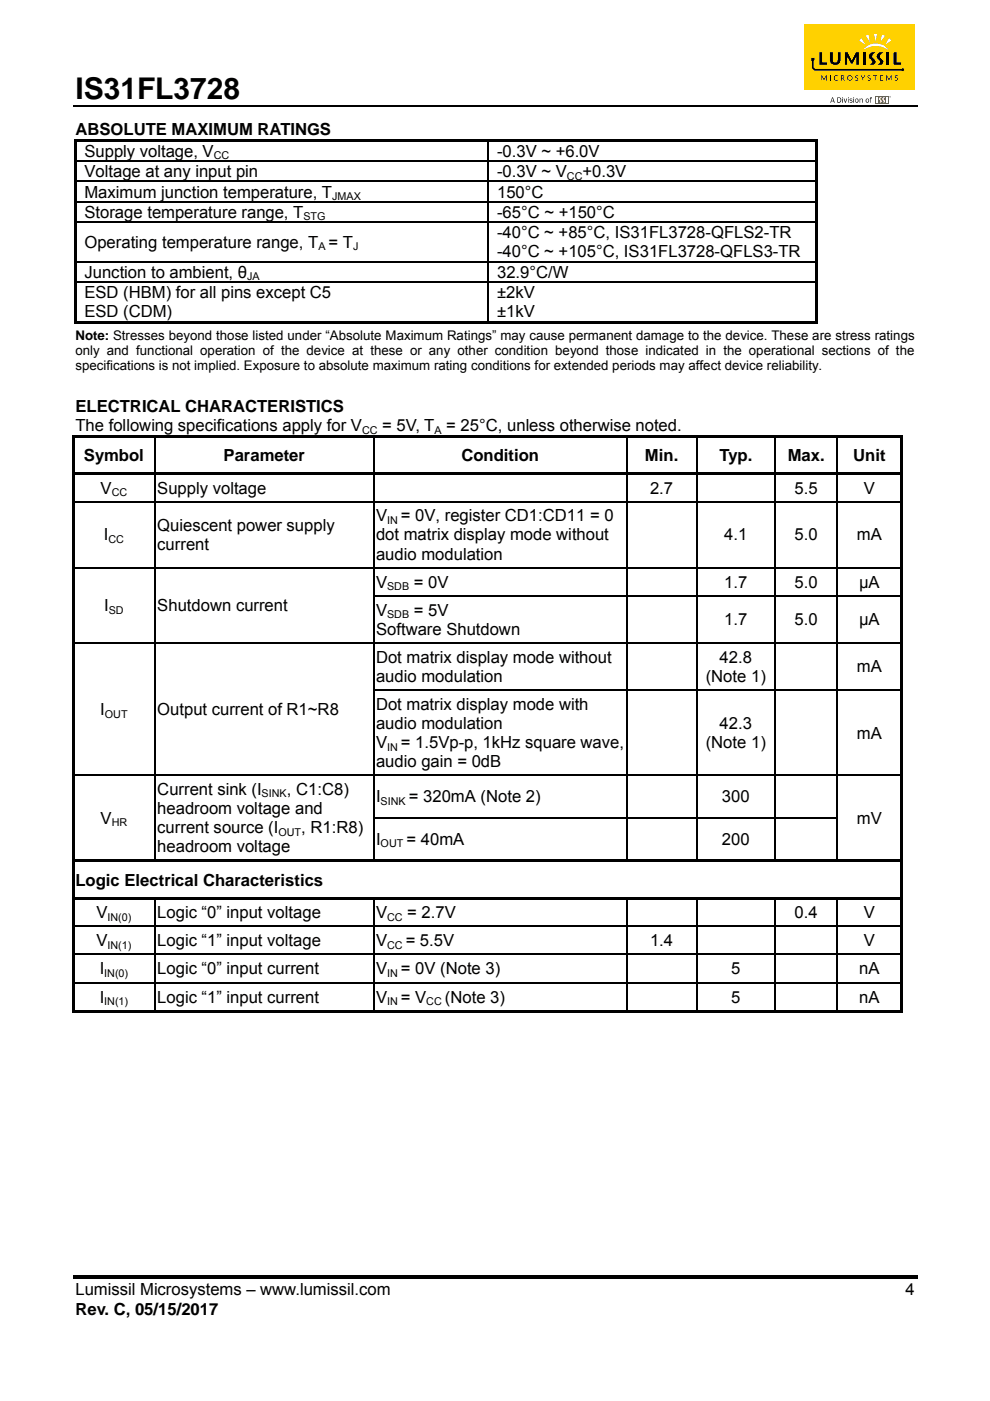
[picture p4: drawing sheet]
<svg xmlns="http://www.w3.org/2000/svg" width="210mm" height="297mm" viewBox="0 0 210 297" stroke-linecap="round" stroke-linejoin="round" font-family="sans-serif">
<path d="M15.5 22.5h179" fill="none" stroke="#000" stroke-width=".34"/>
<path d="M15.5 270.3h179v.7h-179z" fill="#000"/>
<path d="M170.6 5.1h23.4v13.9h-23.4z" fill="#ffd100"/>
<g fill="#000">
<path d="M174.2 16h.1l.5 .8 .4-.8h.2v1.1h-.2v-.9l-.4 .8-.5-.8-.1 .9zM176.1 16h.1v1.1h-.1zM176.9 16.2a.46 .46 0 0 1 .8 0 .45 .45 0 0 0-.6 0 .45 .45 0 0 0 0 .6 .45 .45 0 0 0 .6 .1 .53 .53 0 0 1-.7 .1 .53 .53 0 0 1-.1-.8zM181.4 16.1l.4-.1 .3 .1-.1 .1a.23 .23 0 0 0-.4-.1 .23 .23 0 0 0 0 .3 .23 .23 0 0 0 .3 .1 .35 .35 0 0 1 0 .6 .35 .35 0 0 1-.5-.2 .25 .25 0 0 0 .4 .1 .25 .25 0 0 0 .1-.3 .25 .25 0 0 0-.4-.1l-.1-.2zM182.5 16h.2l.3 .6 .3-.6h.2l-.4 .7v.4h-.2v-.4zM184 16.1l.4-.1 .3 .1-.1 .1a.23 .23 0 0 0-.4-.1 .23 .23 0 0 0 0 .3 .23 .23 0 0 0 .3 .1 .34 .34 0 0 1 0 .5 .34 .34 0 0 1-.5-.1 .25 .25 0 0 0 .4 .1 .25 .25 0 0 0 .1-.3 .25 .25 0 0 0-.3-.1l-.2-.2zM185.2 16h.9v.1h-.4v1h-.2v-1h-.3zM186.6 16h.7v.1h-.5v.4h.4l-.4 .1v.4h.5v.1h-.7zM188 16h.1l.4 .8 .5-.8h.1v1.1l-.1-.9-.4 .8-.5-.8v.9h-.1zM189.8 16.1l.4-.1 .2 .1v.1a.24 .24 0 0 0-.4-.1 .24 .24 0 0 0 0 .3 .24 .24 0 0 0 .3 .1 .34 .34 0 0 1 0 .6 .34 .34 0 0 1-.5-.2h.1a.24 .24 0 0 0 .3 .1 .24 .24 0 0 0 .1-.3 .24 .24 0 0 0-.3-.1l-.2-.3z"/>
<path d="M178.4 16h.2a.34 .34 0 0 1 .5 .2 .34 .34 0 0 1-.3 .4l.4 .5h-.2l-.3-.5h-.2v.5h-.1zM178.5 16.1v.4l.4-.1a.28 .28 0 0 0-.1-.3 .28 .28 0 0 0-.3 0z"/>
<path d="M179.7 16.5a.58 .58 0 0 1 1.1 0 .58 .58 0 0 1-1.1 0zM179.8 16.5a.43 .43 0 0 0 .8 0 .43 .43 0 0 0-.8 0z"/>
</g>
<path d="M188.6 20.5a.2 .2 0 0 1 .4 0 .2 .2 0 0 1-.4 0zM188.7 20.5a.14 .14 0 0 0 .2 0 .14 .14 0 0 0-.2 0zM188.7 20.4l.2 .2h-.2zM188.7 20.4l.1 .1z" fill="#010101"/>
<path d="M185.7 20.3h2.8v1.7h-2.8z" fill="#c42032"/>
<g fill="#fff">
<path d="M186 20.6h.3v1.1h-.3z"/>
<path d="M186.6 20.7h.4a.4 .4 0 0 0-.2 .4 .4 .4 0 0 0 .2 .3l-.1 .3h-.4l.2-.2-.1-.2a.32 .32 0 0 1-.2-.3 .32 .32 0 0 1 .2-.3z"/>
<path d="M187.2 20.8l.5-.2a.47 .47 0 0 0-.2 .4 .47 .47 0 0 0 .2 .4l-.1 .3h-.4l.3-.2-.4-.4z"/>
<path d="M188 20.6h.3v1.1h-.3z"/>
</g>
<path d="M173.8 11.1h.6v2.2h1v.4h-1.6zM176 11.1h.7v1.4a.54 .54 0 0 0 .3 .7 .54 .54 0 0 0 .7-.5v-1.6h.6v.9a1.29 1.29 0 0 1-1 1.8 1.03 1.03 0 0 1-1.3-1.1zM179.2 11.1h.6l.9 1.7 .8-1.7h.7v2.6h-.6v-1.7l-.7 1.3-.2 .2-.3-.1-.7-1.4v1.7h-.5zM183 11.1h.7v2.6h-.7zM184.6 11.3a1 1 0 0 1 1.1-.2v.1a.78 .78 0 0 0-.7 .7 .78 .78 0 0 0 .5 .8 .61 .61 0 0 1-.2 1h-.9a.61 .61 0 0 0 .6-.5 .61 .61 0 0 0-.4-.6 .73 .73 0 0 1 0-1.3zM186.2 11.3a.91 .91 0 0 1 1.2-.1 .77 .77 0 0 0-.8 .6 .77 .77 0 0 0 .6 .9 .61 .61 0 0 1-.2 1h-.9a.61 .61 0 0 0 .5-.5 .61 .61 0 0 0-.4-.6 .73 .73 0 0 1 0-1.3zM188 11.1h.6v2.6h-.6zM189.5 11.1h.7v2.2h.9v.4h-1.6z" fill="#000"/>
<g fill="#fff">
<path d="M183.3 10.3a3.3 3.3 0 0 1 5.1 .3 4.7 4.7 0 0 0-5.3 0z"/>
<path d="M183.6 7.6l.7-.3 .2 1.7z"/>
<path d="M187 7.3l.7 .3-.9 1.3z"/>
<path d="M185.4 7.2h.7l-.4 1.6z"/>
<path d="M182.2 8.6l.5-.5 .9 1.4z"/>
<path d="M188.6 8.1l.5 .5-1.4 .9z"/>
</g>
<g fill="#000">
<path d="M172.1 12.2h.6v.7h-.1v1.4l.3 .3h18.3a.31 .31 0 0 1 .5 0 .31 .31 0 0 1-.1 .5 .31 .31 0 0 1-.4-.1h-18.4l-.6-.6zM15.7 29.5h.6v.5h-.6zM15.7 29.5h157.7v.5h-157.7zM15.7 30h.6v4h-.6zM15.7 34h.6v.3h-.6zM15.7 34.3h.6v4.1h-.6zM15.7 38.4h.6v.2h-.6zM103.4 34h.3v.3h-.3zM103.4 38.4h.3v.2h-.3zM172.9 29.5h.5v.5h-.5zM172.9 30h.5v4h-.5zM172.9 34h.5v.3h-.5z"/>
<path d="M172.9 34.3h.5v4.1h-.5zM172.9 38.4h.5v.2h-.5zM178.9 20.9h.2l.2 .7 .2-.7h.2l-.3 .9h-.2zM180.2 21h.6l-.5 .1 .5 .4-.3 .3-.3-.1 .5-.1-.1-.2a.34 .34 0 0 1-.4-.4zM182.3 20.9l.1 .1 .4-.1 .2 .1v.8h-.1l-.2-.8-.3 .1-.1 .7zM184.6 20.6h.4l-.3 .2 .2 .1-.2 .1v.8l-.2-.8zM15.7 38.6h.6v4.1h-.6zM15.7 42.7h.6v.3h-.6zM15.7 43h.6v4h-.6zM15.7 47h.6v.3h-.6zM15.7 47.3h.6v8.1h-.6zM15.7 55.4h.6v.3h-.6z"/>
<path d="M15.7 55.7h.6v4h-.6zM15.7 59.7h.6v.3h-.6zM103.4 42.7h.3v.3h-.3zM103.4 47h.3v.3h-.3zM103.4 55.4h.3v.3h-.3zM103.4 59.7h.3v.3h-.3zM172.9 38.6h.5v4.1h-.5zM172.9 42.7h.5v.3h-.5zM172.9 43h.5v4h-.5zM172.9 47h.5v.3h-.5zM172.9 47.3h.5v8.1h-.5zM172.9 55.4h.5v.3h-.5z"/>
<path d="M172.9 55.7h.5v4h-.5zM172.9 59.7h.5v.3h-.5zM15.7 60h.6v8.6h-.6zM15.7 68.1h87.7v.5h-87.7zM103.4 68.1h69.5v.5h-69.5zM172.9 60h.5v8.6h-.5zM172.9 68.1h.5v.5h-.5zM15.2 92.2h.6v.6h-.6zM15.2 92.2h176.3v.6h-176.3zM190.9 92.2h.6v.6h-.6zM15.2 92.8h.6v7.4h-.6zM15.2 100.2h176.3v.6h-176.3z"/>
<path d="M15.2 100.8h.6v5.4h-.6zM15.2 106.2h.6v.3h-.6zM32.7 106.2h.3v.3h-.3zM79.1 106.2h.3v.3h-.3zM132.8 106.2h.2v.3h-.2zM147.6 106.2h.3v.3h-.3zM164.3 106.2h.2v.3h-.2zM177.5 106.2h.2v.3h-.2zM190.9 92.8h.6v7.4h-.6zM190.9 100.8h.6v5.4h-.6zM190.9 106.2h.6v.3h-.6zM15.2 106.5h.6v13.7h-.6z"/>
<path d="M15.2 120.2h.6v.3h-.6zM15.2 120.5h.6v5.7h-.6zM15.2 126.2h.6v.3h-.6zM15.2 126.5h.6v9.7h-.6zM15.2 136.2h.6v.3h-.6zM32.7 120.2h.3v.3h-.3zM32.7 126.2h.3v.3h-.3zM32.7 136.2h.3v.3h-.3zM79.1 120.2h.3v.3h-.3zM79.1 126.2h.3v.3h-.3zM79.1 136.2h.3v.3h-.3zM132.8 120.2h.2v.3h-.2z"/>
<path d="M132.8 126.2h.2v.3h-.2zM132.8 136.2h.2v.3h-.2zM147.6 120.2h.3v.3h-.3zM147.6 126.2h.3v.3h-.3zM147.6 136.2h.3v.3h-.3zM164.3 120.2h.2v.3h-.2zM164.3 126.2h.2v.3h-.2zM164.3 136.2h.2v.3h-.2zM177.5 120.2h.2v.3h-.2zM177.5 126.2h.2v.3h-.2zM177.5 136.2h.2v.3h-.2zM190.9 106.5h.6v13.7h-.6z"/>
<path d="M190.9 120.2h.6v.3h-.6zM190.9 120.5h.6v5.7h-.6zM190.9 126.2h.6v.3h-.6zM190.9 126.5h.6v9.7h-.6zM190.9 136.2h.6v.3h-.6zM15.2 136.5h.6v9.7h-.6zM15.2 146.2h.6v.3h-.6zM32.7 146.2h.3v.3h-.3zM79.1 146.2h.3v.3h-.3zM132.8 146.2h.2v.3h-.2zM147.6 146.2h.3v.3h-.3zM164.3 146.2h.2v.3h-.2z"/>
<path d="M177.5 146.2h.2v.3h-.2zM190.9 136.5h.6v9.7h-.6zM190.9 146.2h.6v.3h-.6zM15.2 146.5h.6v17.7h-.6zM15.2 164.2h.6v.3h-.6zM15.2 164.5h.6v8.7h-.6zM15.2 173.2h.6v.3h-.6zM32.7 164.2h.3v.3h-.3zM32.7 173.2h.3v.3h-.3zM79.1 164.2h.3v.3h-.3zM79.1 173.2h.3v.3h-.3zM132.8 164.2h.2v.3h-.2z"/>
<path d="M132.8 173.2h.2v.3h-.2zM147.6 164.2h.3v.3h-.3zM147.6 173.2h.3v.3h-.3zM164.3 164.2h.2v.3h-.2zM164.3 173.2h.2v.3h-.2zM177.5 164.2h.2v.3h-.2zM177.5 173.2h.2v.3h-.2zM190.9 146.5h.6v17.7h-.6zM190.9 164.2h.6v.3h-.6zM190.9 164.5h.6v8.7h-.6zM190.9 173.2h.6v.3h-.6zM15.2 173.5h.6v8.7h-.6z"/>
<path d="M15.2 182.2h176.3v.6h-176.3zM15.2 182.8h.6v7.4h-.6zM15.2 190.2h176.3v.6h-176.3zM15.2 190.8h.6v5.4h-.6zM15.2 196.2h.6v.3h-.6zM32.7 196.2h.3v.3h-.3zM79.1 196.2h.3v.3h-.3zM132.8 196.2h.2v.3h-.2zM147.6 196.2h.3v.3h-.3zM164.3 196.2h.2v.3h-.2zM177.5 196.2h.2v.3h-.2zM190.9 173.5h.6v8.7h-.6z"/>
<path d="M190.9 182.8h.6v7.4h-.6zM190.9 190.8h.6v5.4h-.6zM190.9 196.2h.6v.3h-.6zM15.2 196.5h.6v5.7h-.6zM15.2 202.2h.6v.3h-.6zM15.2 202.5h.6v5.7h-.6zM15.2 208.2h.6v.3h-.6zM15.2 208.5h.6v6.3h-.6zM15.2 214.2h17.5v.6h-17.5zM32.7 202.2h.3v.3h-.3zM32.7 208.2h.3v.3h-.3zM32.7 214.2h46.4v.6h-46.4z"/>
<path d="M79.1 202.2h.3v.3h-.3zM79.1 208.2h.3v.3h-.3zM79.1 214.2h53.7v.6h-53.7zM132.8 202.2h.2v.3h-.2zM132.8 208.2h.2v.3h-.2zM132.8 214.2h14.8v.6h-14.8zM147.6 202.2h.3v.3h-.3zM147.6 208.2h.3v.3h-.3zM147.6 214.2h16.7v.6h-16.7zM164.3 202.2h.2v.3h-.2zM164.3 208.2h.2v.3h-.2zM164.3 214.2h13.2v.6h-13.2z"/>
<path d="M177.5 202.2h.2v.3h-.2zM177.5 208.2h.2v.3h-.2zM177.5 214.2h13.4v.6h-13.4zM190.9 196.5h.6v5.7h-.6zM190.9 202.2h.6v.3h-.6zM190.9 202.5h.6v5.7h-.6zM190.9 208.2h.6v.3h-.6zM190.9 208.5h.6v6.3h-.6zM190.9 214.2h.6v.6h-.6z"/>
<path d="M176.5 20.6h.2l.4 1.2h-.2l-.1-.3h-.5v.3h-.2zM176.6 20.7l-.2 .7h.4z"/>
<path d="M177.6 20.6a.61 .61 0 0 1 .8 .6 .61 .61 0 0 1-.8 .6zM177.7 20.7v.9h.2a.45 .45 0 0 0 .4-.5 .45 .45 0 0 0-.6-.4z"/>
<path d="M178.6 20.6l.2 .1zM178.6 20.9h.2v.9h-.2z"/>
<path d="M179.9 20.6l.1 .1zM179.9 20.9l.1 .9z"/>
<path d="M181 20.6l.1 .1zM181 20.9h.1v.9h-.1z"/>
<path d="M181.3 21.4a.45 .45 0 0 1 .9 0 .45 .45 0 0 1-.9 0zM181.4 21.3a.3 .3 0 0 0 .6 0 .3 .3 0 0 0-.6 0z"/>
<path d="M183.6 21.4a.42 .42 0 0 1 .8 0 .42 .42 0 0 1-.8 0zM183.7 21.3a.3 .3 0 0 0 .6 0 .3 .3 0 0 0-.6 0z"/>
</g>
<g fill="none" stroke="#000" stroke-width=".25">
<path d="M16.3 34.2h87.1M16.3 38.5h87.1M103.5 30v4M103.5 34.3v4.1M103.5 38.6v4.1M103.7 34.2h69.2M103.7 38.5h69.2M16.3 42.8h87.1M16.3 47.1h87.1M16.3 55.5h87.1M16.3 59.8h87.1M103.5 43v4"/>
<path d="M103.5 47.3v8.1M103.5 55.7v4M103.5 60v8.1M103.7 42.8h69.2M103.7 47.1h69.2M103.7 55.5h69.2M103.7 59.8h69.2M32.9 92.8v7.4M79.2 92.8v7.4M132.9 92.8v7.4M147.7 92.8v7.4M164.4 92.8v7.4"/>
<path d="M177.6 92.8v7.4M15.8 106.3h16.9M32.9 100.8v5.4M32.9 106.5v13.7M33 106.3h46.1M79.2 100.8v5.4M79.2 106.5v13.7M79.4 106.3h53.4M132.9 100.8v5.4M132.9 106.5v13.7M133 106.3h14.6M147.7 100.8v5.4"/>
<path d="M147.7 106.5v13.7M147.9 106.3h16.4M164.4 100.8v5.4M164.4 106.5v13.7M164.5 106.3h13M177.6 100.8v5.4M177.6 106.5v13.7M177.7 106.3h13.2M15.8 120.4h16.9M15.8 136.4h16.9M32.9 120.5v5.7M32.9 126.5v9.7"/>
<path d="M32.9 136.5v9.7M33 120.4h46.1M33 136.4h46.1M79.2 120.5v5.7M79.2 126.5v9.7M79.2 136.5v9.7M79.4 120.4h53.4M79.4 126.3h53.4M79.4 136.4h53.4M132.9 120.5v5.7M132.9 126.5v9.7M132.9 136.5v9.7"/>
<path d="M133 120.4h14.6M133 126.3h14.6M133 136.4h14.6M147.7 120.5v5.7M147.7 126.5v9.7M147.7 136.5v9.7M147.9 120.4h16.4M147.9 126.3h16.4M147.9 136.4h16.4M164.4 120.5v5.7M164.4 126.5v9.7M164.4 136.5v9.7"/>
<path d="M164.5 120.4h13M164.5 126.3h13M164.5 136.4h13M177.6 120.5v5.7M177.6 126.5v9.7M177.6 136.5v9.7M177.7 120.4h13.2M177.7 126.3h13.2M177.7 136.4h13.2M32.9 146.5v17.7M79.2 146.5v17.7M79.4 146.3h53.4"/>
<path d="M132.9 146.5v17.7M133 146.3h14.6M147.7 146.5v17.7M147.9 146.3h16.4M164.4 146.5v17.7M164.5 146.3h13M177.6 146.5v17.7M177.7 146.3h13.2M15.8 164.4h16.9M32.9 164.5v8.7M32.9 173.5v8.7M33 164.4h46.1"/>
<path d="M79.2 164.5v8.7M79.2 173.5v8.7M79.4 164.4h53.4M79.4 173.4h53.4M132.9 164.5v8.7M132.9 173.5v8.7M133 164.4h14.6M133 173.4h14.6M147.7 164.5v8.7M147.7 173.5v8.7M147.9 164.4h16.4M147.9 173.4h16.4"/>
<path d="M164.4 164.5v8.7M164.4 173.5v8.7M164.5 164.4h13M164.5 173.4h13M177.6 164.5v8.7M177.6 173.5v8.7M177.7 164.4h13.2M15.8 196.4h16.9M32.9 190.8v5.4M32.9 196.5v5.7M33 196.4h46.1M79.2 190.8v5.4"/>
<path d="M79.2 196.5v5.7M79.4 196.4h53.4M132.9 190.8v5.4M132.9 196.5v5.7M133 196.4h14.6M147.7 190.8v5.4M147.7 196.5v5.7M147.9 196.4h16.4M164.4 190.8v5.4M164.4 196.5v5.7M164.5 196.4h13M177.6 190.8v5.4"/>
<path d="M177.6 196.5v5.7M177.7 196.4h13.2M15.8 202.4h16.9M15.8 208.3h16.9M32.9 202.5v5.7M32.9 208.5v5.7M33 202.4h46.1M33 208.3h46.1M79.2 202.5v5.7M79.2 208.5v5.7M79.4 202.4h53.4M79.4 208.3h53.4"/>
<path d="M132.9 202.5v5.7M132.9 208.5v5.7M133 202.4h14.6M133 208.3h14.6M147.7 202.5v5.7M147.7 208.5v5.7M147.9 202.4h16.4M147.9 208.3h16.4M164.4 202.5v5.7M164.4 208.5v5.7M164.5 202.4h13M164.5 208.3h13"/>
<path d="M177.6 202.5v5.7M177.6 208.5v5.7M177.7 202.4h13.2M177.7 208.3h13.2"/>
</g>
<text font-size="6.3" x="16" y="21">IS31FL3728</text>
<g font-size="3.5">
<text x="16" y="28.7">ABSOLUTE MAXIMUM RATINGS</text>
<text x="17.9" y="33.3">Supply voltage, V</text>
<text x="105.4" y="33.3">-0.3V ~ +6.0V</text>
<text x="17.9" y="37.6">Voltage at any input pin</text>
<text x="17.9" y="41.9">Maximum junction temperature, T</text>
<text x="105.4" y="37.6">-0.3V ~ V</text>
<text x="105.4" y="41.9">150°C</text>
<text x="123.5" y="37.6">+0.3V</text>
<text x="17.9" y="46.2">Storage temperature range, T</text>
<text x="105.4" y="46.2">-65°C ~ +150°C</text>
<text x="17.9" y="52.6">Operating temperature range, T = T</text>
<text x="105.4" y="50.5">-40°C ~ +85°C, IS31FL3728-QFLS2-TR</text>
<text x="17.9" y="58.9">Junction to ambient, θ</text>
<text x="105.4" y="54.6">-40°C ~ +105°C, IS31FL3728-QFLS3-TR</text>
<text x="105.4" y="58.9">32.9°C/W</text>
<text x="17.9" y="63.2">ESD (HBM) for all pins except C5</text>
<text x="105.4" y="63.2">±2kV</text>
<text x="17.9" y="67.3">ESD (CDM)</text>
<text x="105.4" y="67.3">±1kV</text>
<text x="16" y="87.4">ELECTRICAL CHARACTERISTICS</text>
<text x="16" y="91.4">The following specifications apply for V</text>
<text x="81.1" y="91.4">= 5V, T</text>
<text x="94.7" y="91.4">= 25°C, unless otherwise noted.</text>
<text x="17.8" y="97.7">Symbol</text>
<text x="47.4" y="97.7">Parameter</text>
<text x="97.9" y="97.7">Condition</text>
<text x="136.8" y="97.7">Min.</text>
<text x="152.6" y="97.7">Typ.</text>
<text x="167.1" y="97.7">Max.</text>
<text x="181" y="97.7">Unit</text>
<text x="21.3" y="104.7">V</text>
<text x="33.4" y="104.7">Supply voltage</text>
<text x="137.9" y="104.7">2.7</text>
<text x="168.5" y="104.7">5.5</text>
<text x="183.2" y="104.7">V</text>
<text x="33.4" y="112.6">Quiescent power supply</text>
<text x="79.8" y="110.5">V</text>
<text x="85" y="110.5">= 0V, register CD1:CD11 = 0</text>
<text x="22" y="114.6">I</text>
<text x="33.4" y="116.6">current</text>
<text x="79.8" y="114.6">dot matrix display mode without</text>
<text x="79.8" y="118.6">audio modulation</text>
<text x="153.6" y="114.6">4.1</text>
<text x="168.5" y="114.6">5.0</text>
<text x="181.8" y="114.6">mA</text>
<text x="79.8" y="124.6">V</text>
<text x="87.8" y="124.6">= 0V</text>
<text x="153.6" y="124.6">1.7</text>
<text x="168.5" y="124.6">5.0</text>
<text x="182.2" y="124.6">μA</text>
<text x="22.1" y="129.6">I</text>
<text x="33.4" y="129.6">Shutdown current</text>
<text x="79.8" y="130.6">V</text>
<text x="87.8" y="130.6">= 5V</text>
<text x="79.8" y="134.6">Software Shutdown</text>
<text x="153.6" y="132.6">1.7</text>
<text x="168.5" y="132.6">5.0</text>
<text x="182.2" y="132.6">μA</text>
<text x="79.8" y="140.6">Dot matrix display mode without</text>
<text x="152.6" y="140.6">42.8</text>
<text x="181.8" y="142.6">mA</text>
<text x="79.8" y="144.6">audio modulation</text>
<text x="149.7" y="144.6">(Note 1)</text>
<text x="21.3" y="151.6">I</text>
<text x="33.4" y="151.6">Output current of R1~R8</text>
<text x="79.8" y="150.5">Dot matrix display mode with</text>
<text x="79.8" y="154.6">audio modulation</text>
<text x="152.6" y="154.6">42.3</text>
<text x="79.8" y="158.6">V</text>
<text x="85" y="158.6">= 1.5Vp-p, 1kHz square wave,</text>
<text x="149.7" y="158.6">(Note 1)</text>
<text x="181.8" y="156.6">mA</text>
<text x="79.8" y="162.7">audio gain = 0dB</text>
<text x="33.4" y="172.6">headroom voltage and</text>
<text x="33.4" y="168.5">Current sink (I</text>
<text x="60.8" y="168.5">, C1:C8)</text>
<text x="79.8" y="170.1">I</text>
<text x="86.7" y="170.1">= 320mA (Note 2)</text>
<text x="153.1" y="170.1">300</text>
<text x="21.3" y="174.6">V</text>
<text x="33.4" y="176.6">current source (I</text>
<text x="63.9" y="176.6">, R1:R8)</text>
<text x="79.8" y="179.1">I</text>
<text x="86.2" y="179.1">= 40mA</text>
<text x="153.1" y="179.1">200</text>
<text x="181.8" y="174.6">mV</text>
<text x="33.4" y="180.7">headroom voltage</text>
<text x="16" y="187.7">Logic Electrical Characteristics</text>
<text x="20.4" y="194.7">V</text>
<text x="33.4" y="194.7">Logic “0” input voltage</text>
<text x="79.8" y="194.7">V</text>
<text x="86.4" y="194.7">= 2.7V</text>
<text x="168.5" y="194.7">0.4</text>
<text x="183.2" y="194.7">V</text>
<text x="20.4" y="200.6">V</text>
<text x="33.4" y="200.6">Logic “1” input voltage</text>
<text x="79.8" y="200.6">V</text>
<text x="86" y="200.6">= 5.5V</text>
<text x="137.9" y="200.6">1.4</text>
<text x="183.2" y="200.6">V</text>
<text x="21.1" y="206.6">I</text>
<text x="33.4" y="206.6">Logic “0” input current</text>
<text x="79.8" y="206.6">V</text>
<text x="85" y="206.6">= 0V (Note 3)</text>
<text x="155.1" y="206.6">5</text>
<text x="182.2" y="206.6">nA</text>
<text x="21.1" y="212.6">I</text>
<text x="33.4" y="212.6">Logic “1” input current</text>
<text x="79.8" y="212.6">V</text>
<text x="85" y="212.6">= V</text>
<text x="94.4" y="212.6">(Note 3)</text>
<text x="155.1" y="212.6">5</text>
<text x="182.2" y="212.6">nA</text>
<text x="16" y="274.7">Lumissil Microsystems – www.lumissil.com</text>
<text x="192" y="274.7">4</text>
<text x="16" y="278.7">Rev. C, 05/15/2017</text>
</g>
<g font-size="2.8">
<text x="16" y="72.1">Note: Stresses beyond those listed under “Absolute Maximum Ratings” may cause permanent damage to the device. These are stress ratings</text>
<text x="16" y="75.3">only and functional operation of the device at these or any other condition beyond those indicated in the operational sections of the</text>
<text x="16" y="78.5">specifications is not implied. Exposure to absolute maximum rating conditions for extended periods may affect device reliability.</text>
</g>
<g font-size="2.3">
<text x="45.3" y="33.8">CC</text>
<text x="120.2" y="38.1">CC</text>
<text x="64.3" y="46.7">STG</text>
<text x="70.5" y="42.4">JMAX</text>
<text x="67.5" y="53.1">A</text>
<text x="74.9" y="53.1">J</text>
<text x="52.4" y="59.4">JA</text>
<text x="76.8" y="91.9">CC</text>
<text x="92.2" y="91.9">A</text>
<text x="23.7" y="105.2">CC</text>
<text x="82.1" y="111.1">IN</text>
<text x="23" y="115.1">CC</text>
<text x="82.1" y="125.1">SDB</text>
<text x="23.1" y="130.1">SD</text>
<text x="82.1" y="131.1">SDB</text>
<text x="22.2" y="152.1">OUT</text>
<text x="82.1" y="159.2">IN</text>
<text x="55.5" y="169">SINK</text>
<text x="80.7" y="170.6">SINK</text>
<text x="23.7" y="175.1">HR</text>
<text x="59.1" y="177.1">OUT</text>
<text x="80.7" y="179.6">OUT</text>
<text x="22.8" y="195.3">IN(0)</text>
<text x="82.1" y="195.3">CC</text>
<text x="22.8" y="201.1">IN(1)</text>
<text x="82.1" y="201.1">CC</text>
<text x="22.1" y="207.1">IN(0)</text>
<text x="82.1" y="207.1">IN</text>
<text x="22.1" y="213.1">IN(1)</text>
<text x="82.1" y="213.1">IN</text>
<text x="90.4" y="213.1">CC</text>
</g>
</svg>
